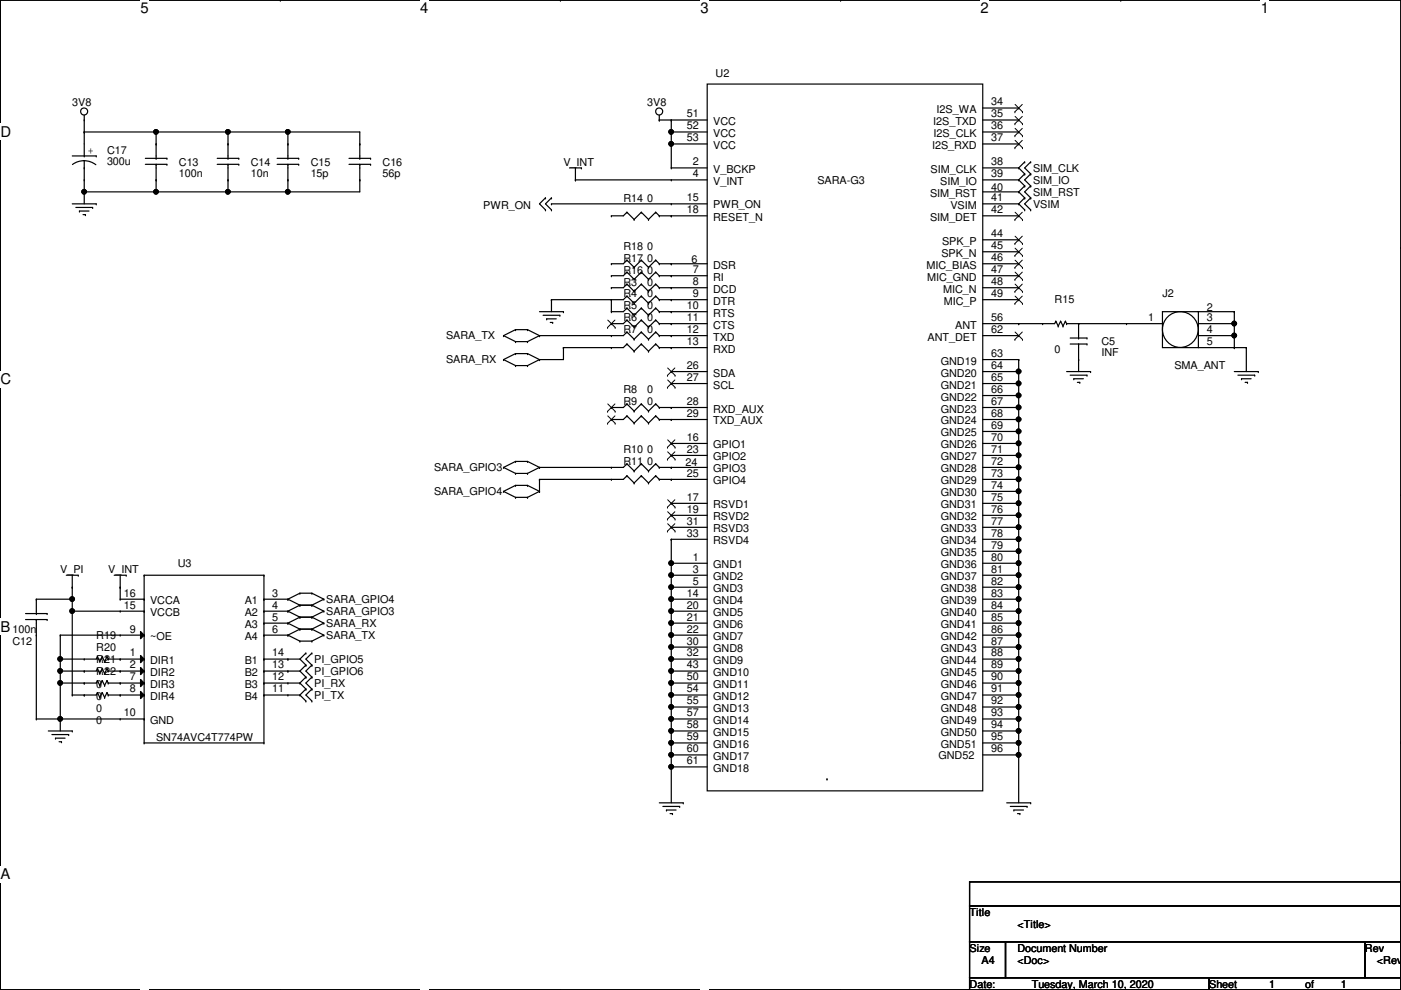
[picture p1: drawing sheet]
<svg xmlns="http://www.w3.org/2000/svg" width="297mm" height="210mm" viewBox="0 0 297 210" stroke-linecap="round" stroke-linejoin="round" font-family="sans-serif">
<path d="M.1 0h296.9v209.8h-296.9z" fill="none" stroke="#000" stroke-width=".25"/>
<g fill="#fff">
<path d="M29.8 0h1.7v3.5h-1.7z"/>
<path d="M29.8 209.8l1.7 .1z"/>
</g>
<path d="M59.4 0h.1M59.4 209.8h.1" fill="none" stroke="#000" stroke-width=".25"/>
<g fill="#fff">
<path d="M89.1 0h1.7v3.5h-1.7z"/>
<path d="M89.1 209.8l1.7 .1z"/>
</g>
<path d="M118.8 0h.1M118.8 209.8h.1" fill="none" stroke="#000" stroke-width=".25"/>
<g fill="#fff">
<path d="M148.5 0h1.7v3.5h-1.7z"/>
<path d="M148.5 209.8l1.7 .1z"/>
</g>
<path d="M178.2 0h.1M178.2 209.8h.1" fill="none" stroke="#000" stroke-width=".25"/>
<g fill="#fff">
<path d="M207.9 0h1.7v3.5h-1.7z"/>
<path d="M207.9 209.8l1.7 .1z"/>
</g>
<path d="M237.6 0h.1M237.6 209.8h.1" fill="none" stroke="#000" stroke-width=".25"/>
<g fill="#fff">
<path d="M267.3 0h1.7v3.5h-1.7z"/>
<path d="M267.3 209.8l1.7 .1z"/>
<path d="M.1 26.2h2.2v3.5h-2.2z"/>
<path d="M297 26.2l.1 3.5z"/>
<path d="M.1 78.7h2.2v3.5h-2.2z"/>
<path d="M297 78.7l.1 3.5z"/>
</g>
<path d="M.1 52.5h.1M297 52.5h.1" fill="none" stroke="#000" stroke-width=".25"/>
<g fill="#fff">
<path d="M.1 131.1h2.1v3.5h-2.1z"/>
<path d="M297 131.1l.1 3.5z"/>
</g>
<path d="M.1 104.9h.1M297 104.9h.1" fill="none" stroke="#000" stroke-width=".25"/>
<path d="M.1 104.9h.1M297 104.9h.1" fill="none" stroke="#000" stroke-width=".21"/>
<g fill="#fff">
<path d="M.1 183.6h2.1v3.5h-2.1z"/>
<path d="M297 183.6l.1 3.5z"/>
</g>
<g fill="none" stroke="#000" stroke-width=".25">
<path d="M149.9 17.8h58.5v149.9h-58.5zM15.3 33.1h5.1M17.9 25.4h.1M17.9 35.6h.1M17.9 33.1h.1M17.9 34.1l1 .1 1.4 .7M17.9 34.1l-1.6 .3-.9 .5M17.9 28h.1M17.9 38.1h.1M17.9 24.4v8.7M17.9 34.1v9.1M17.9 28h58.4v5.6"/>
<path d="M20.4 33.1h.1M30.8 34.8h4.6M30.8 33.6h4.6M33.1 33.6h.1M33.1 34.8h.1M33.1 30.5h.1M33.1 38.1h.1M33.1 28h.1M33.1 28v5.6M33.1 34.8v5.9M35.4 34.8h.1M35.4 33.6h.1"/>
<path d="M46.1 34.8h4.5M46.1 33.6h4.5M48.3 33.6h.1M48.3 34.8h.1M48.3 30.5h.1M48.3 38.1h.1M48.3 28h.1M48.3 28v5.6M48.3 34.8v5.9M50.6 34.8h.1M50.6 33.6h.1M58.8 34.8h4.5"/>
<path d="M58.8 33.6h4.5M61 33.6h.1M61 34.8h.1M61 30.5h.1M61 38.1h.1M61 28h.1M61 28v5.6M61 34.8v5.9M63.3 34.8h.1M63.3 33.6h.1M74 34.8h4.6M74 33.6h4.6"/>
<path d="M76.3 33.6h.1M76.3 34.8h.1M76.3 30.5h.1M76.3 38.1h.1M76.3 34.8v5.9h-58.4M78.6 34.8h.1M78.6 33.6h.1M120.7 35.6h2.6M122 38.1h.1M122 35.6v2.5M122 38.1h27.9M123.3 35.6h.1"/>
<path d="M139.8 25.4h.1M139.8 24.4v1M139.8 25.4h10.1M142.3 35.6h.1M142.3 38.1h.1M142.3 25.4h.1M142.3 28h.1M142.3 30.5h.1M142.3 35.6h7.6M142.3 28h7.6M142.3 30.5h7.6M142.3 25.4v10.2"/>
<path d="M208.4 35.6h7.6M208.4 38.1h7.6M208.4 22.9h7.6M208.4 25.4h7.6M208.4 28h7.6M208.4 30.5h7.6M216 22.9h.1M216 25.4h.1M216 28h.1M216 30.5h.1M216 35.6h.1M216 38.1h.1"/>
<path d="M216 35.6l1.3 1.3M216 38.1l1.3 1.3M217.3 34.3h.1M217.3 36.9h.1M217.3 39.4h.1M217.3 34.3l-1.3 1.3M217.3 36.9l-1.3 1.2M217.3 39.4l-1.3 1.3M218.5 36.9h.1M218.5 34.3h.1M218.5 39.4h.1M218.5 34.3l-1.2 1.3 1.2 1.3"/>
<path d="M218.5 36.9l-1.2 1.2 1.2 1.3M218.5 39.4l-1.2 1.3 1.2 1.3M15.3 43.2h5.1M16.1 44h3.5M16.8 44.7h.1M16.8 44.7h2.1M17.6 45.5h.5M17.9 40.7h.1M18.1 45.5h.1M19.6 44h.1M20.4 43.2h.1M33.1 40.7h.1"/>
<path d="M61 40.7h.1M115.7 42h.1M115.7 44.5h.1M115.7 42l-1.3 1.2 1.3 1.3M116.9 42h.1M116.9 44.5h.1M116.9 43.2h.1M116.9 43.2h33M116.9 42l-1.2 1.2 1.2 1.3M129.6 45.8h.1M129.6 55.9h.1M129.6 58.5h.1"/>
<path d="M132.9 45h.1M132.9 55.2h.1M132.9 57.7h.1M132.9 45l-.7 .8h-2.6M132.9 45l1.5 1.5M132.9 55.2l-.7 .7h-2.6M132.9 55.2l1.5 1.5M132.9 57.7l-.7 .8h-2.6M132.9 57.7l1.5 1.5M134.4 46.5h.1M134.4 56.7h.1M134.4 59.2h.1"/>
<path d="M136 45h.1M136 55.2h.1M136 57.7h.1M136 45l-1.6 1.5M136 45l1.5 1.5M136 55.2l-1.6 1.5M136 55.2l1.5 1.5M136 57.7l-1.6 1.5M136 57.7l1.5 1.5M137.5 46.5h.1M137.5 56.7h.1M137.5 59.2h.1"/>
<path d="M139 45h.1M139 55.2h.1M139 57.7h.1M139 45l-1.5 1.5M139 45l.8 .8M139 55.2l-1.5 1.5M139 55.2l.8 .7M139 57.7l-1.5 1.5M139 57.7l.8 .8M139.8 45.8h.1M139.8 55.9h.1M139.8 58.5h.1"/>
<path d="M139.8 45.8h10.1M139.8 55.9h10.1M139.8 58.5h10.1M142.3 45.8h.1M142.3 55.9h.1M142.3 58.5h.1M142.3 43.2h.1M208.4 43.2h7.6M208.4 45.8h7.6M208.4 55.9h7.6M208.4 58.5h7.6M208.4 40.7h7.6"/>
<path d="M208.4 50.8h7.6M208.4 53.4h7.6M216 40.7h.1M216 43.2h.1M216 45.8h.1M216 50.8h.1M216 53.4h.1M216 55.9h.1M216 58.5h.1M216 40.7l1.3 1.3M216 43.2l1.3 1.3M217.3 42h.1"/>
<path d="M217.3 44.5h.1M217.3 42l-1.3 1.2M218.5 42h.1M218.5 44.5h.1M218.5 42l-1.2 1.2 1.2 1.3M106.8 71.2h.1M106.8 76.2h.1M106.8 71.2l2.5 1.2M106.8 76.2l2.5 1.3M109.3 69.9h.1M109.3 72.4h.1M109.3 75h.1"/>
<path d="M109.3 77.5h.1M109.3 69.9l-2.5 1.3M109.3 69.9h2.5M109.3 72.4h2.5M109.3 75l-2.5 1.2M109.3 75h2.5M109.3 77.5h2.5M111.8 69.9h.1M111.8 72.4h.1M111.8 75h.1M111.8 77.5h.1M111.8 69.9l2.6 1.3"/>
<path d="M111.8 75l2.6 1.2M114.4 71.2h.1M114.4 76.2h.1M114.4 71.2l-2.6 1.2M114.4 76.2l-2.6 1.3M114.4 66.1h5.1M115.1 66.8h3.6M115.9 67.6h.1M115.9 67.6h2M116.7 68.4h.5M116.9 63.5h.1M116.9 63.5v2.6"/>
<path d="M117.2 68.4h.1M118.7 66.8h.1M119.5 66.1h.1M119.5 73.7h.1M119.5 73.7v2.5h-5.1M129.6 66.1h.1M129.6 63.5h.1M129.6 68.6h.1M129.6 71.2h.1M129.6 73.7h.1M129.6 61h.1M129.6 63.5v2.6"/>
<path d="M132.9 65.3h.1M132.9 62.8h.1M132.9 67.9h.1M132.9 70.4h.1M132.9 72.9h.1M132.9 60.2h.1M132.9 65.3l-.7 .8h-2.6M132.9 72.9l-.7 .8h-12.7M132.9 65.3l1.5 1.5M132.9 67.9l-.7 .7h-2.6M132.9 70.4l-.7 .8h-17.8M132.9 62.8l-.7 .7h-15.3"/>
<path d="M132.9 62.8l1.5 1.5M132.9 67.9l1.5 1.5M132.9 70.4l1.5 1.5M132.9 60.2l-.7 .8h-2.6M132.9 72.9l1.5 1.6M132.9 60.2l1.5 1.6M134.4 66.8h.1M134.4 64.3h.1M134.4 69.4h.1M134.4 71.9h.1M134.4 74.5h.1M134.4 61.8h.1"/>
<path d="M136 65.3h.1M136 62.8h.1M136 67.9h.1M136 70.4h.1M136 72.9h.1M136 60.2h.1M136 65.3l-1.6 1.5M136 65.3l1.5 1.5M136 62.8l-1.6 1.5M136 62.8l1.5 1.5M136 67.9l-1.6 1.5M136 67.9l1.5 1.5"/>
<path d="M136 70.4l-1.6 1.5M136 70.4l1.5 1.5M136 72.9l-1.6 1.6M136 72.9l1.5 1.6M136 60.2l-1.6 1.6M136 60.2l1.5 1.6M137.5 66.8h.1M137.5 64.3h.1M137.5 69.4h.1M137.5 71.9h.1M137.5 74.5h.1M137.5 61.8h.1"/>
<path d="M139 65.3h.1M139 62.8h.1M139 67.9h.1M139 70.4h.1M139 72.9h.1M139 60.2h.1M139 65.3l-1.5 1.5M139 65.3l.8 .8M139 62.8l-1.5 1.5M139 62.8l.8 .7M139 67.9l-1.5 1.5M139 67.9l.8 .7"/>
<path d="M139 70.4l-1.5 1.5M139 70.4l.8 .8M139 72.9l-1.5 1.6M139 72.9l.8 .8M139 60.2l-1.5 1.6M139 60.2l.8 .8M139.8 66.1h.1M139.8 63.5h.1M139.8 68.6h.1M139.8 71.2h.1M139.8 73.7h.1M139.8 61h.1"/>
<path d="M139.8 66.1h10.1M139.8 68.6h10.1M139.8 71.2h10.1M139.8 73.7h10.1M139.8 63.5h10.1M139.8 61h10.1M142.3 66.1h.1M142.3 63.5h.1M142.3 68.6h.1M142.3 71.2h.1M142.3 61h.1M142.3 73.7h.1"/>
<path d="M142.3 78.8h.1M142.3 78.8h7.6M208.4 78.8h7.6M208.4 71.2h7.6M208.4 63.5h7.6M208.4 61h7.6M208.4 76.2h7.6M216 61h.1M216 63.5h.1M216 68.6h.1M216 71.2h.1M216 76.2h.1"/>
<path d="M216 78.8h.1M216 76.2v94M221.1 68.6h.1M223.9 68.1h.1M223.9 68.1l-.3 .5h-15.2M223.9 68.1l.5 1M224.4 69.1h.1M224.9 68.1h.1M224.9 68.1l-.5 1M224.9 68.1l.5 1M225.4 69.1h.1M225.9 68.1h.1"/>
<path d="M225.9 68.1l-.5 1M225.9 68.1l.2 .5M226.1 68.6h.1M226.1 78.8h5.1M226.1 68.6h20.4M226.9 79.5h3.6M226.9 72.9h3.6M226.9 71.7h3.6M228.7 71.7h.1M228.7 72.9h.1M228.7 68.6h.1M228.7 76.2h.1"/>
<path d="M228.7 68.6v3.1M228.7 72.9v5.9M230.5 79.5h.1M230.5 72.9h.1M230.5 71.7h.1M231.2 78.8h.1M238.8 68.6h.1M246.5 66.1h7.6v7.6h-7.6zM254.1 66.1h7.6M254.1 68.6h7.6M254.1 71.2h7.6M254.1 73.7h10.1"/>
<path d="M261.7 66.1h.1M261.7 68.6h.1M261.7 71.2h.1M261.7 73.7h.1M261.7 78.8h5.1M261.7 66.1v7.6M262.5 79.5h3.5M264.2 73.7h.1M264.2 73.7v5.1M266 79.5h.1M266.8 78.8h.1M106.8 99.1h.1"/>
<path d="M106.8 99.1l2.5 1.3M109.3 97.8h.1M109.3 97.8l-2.5 1.3M109.3 97.8h2.5M111.8 97.8h.1M111.8 97.8l2.6 1.3M114.4 99.1h.1M114.4 99.1l-2.6 1.3M129.6 99.1h.1M129.6 86.4h.1M129.6 88.9h.1M132.9 98.3h.1"/>
<path d="M132.9 85.6h.1M132.9 88.2h.1M132.9 98.3l-.7 .8h-17.8M132.9 98.3l1.5 1.6M132.9 85.6l-.7 .8h-2.6M132.9 85.6l1.5 1.6M132.9 88.2l-.7 .7h-2.6M132.9 88.2l1.5 1.5M134.4 99.9h.1M134.4 87.2h.1M134.4 89.7h.1M136 98.3h.1"/>
<path d="M136 85.6h.1M136 88.2h.1M136 98.3l-1.6 1.6M136 98.3l1.5 1.6M136 85.6l-1.6 1.6M136 85.6l1.5 1.6M136 88.2l-1.6 1.5M136 88.2l1.5 1.5M137.5 99.9h.1M137.5 87.2h.1M137.5 89.7h.1M139 98.3h.1"/>
<path d="M139 85.6h.1M139 88.2h.1M139 98.3l-1.5 1.6M139 98.3l.8 .8M139 85.6l-1.5 1.6M139 85.6l.8 .8M139 88.2l-1.5 1.5M139 88.2l.8 .7M139.8 99.1h.1M139.8 86.4h.1M139.8 88.9h.1M139.8 99.1h10.1"/>
<path d="M139.8 86.4h10.1M139.8 88.9h10.1M142.3 99.1h.1M142.3 86.4h.1M142.3 94h.1M142.3 96.6h.1M142.3 81.3h.1M142.3 88.9h.1M142.3 94h7.6M142.3 96.6h7.6M142.3 81.3h7.6M208.4 99.1h7.6"/>
<path d="M208.4 86.4h7.6M208.4 94h7.6M208.4 96.6h7.6M208.4 81.3h7.6M208.4 88.9h7.6M208.4 83.9h7.6M208.4 91.5h7.6M216 81.3h.1M216 83.9h.1M216 86.4h.1M216 88.9h.1M216 91.5h.1"/>
<path d="M216 94h.1M216 96.6h.1M216 99.1h.1M227.7 80.3h.1M227.7 80.3h2M228.4 81.1h.5M228.9 81.1h.1M263.2 80.3h.1M263.2 80.3h2.1M264 81.1h.5M264.5 81.1h.1M106.8 104.2h.1"/>
<path d="M106.8 104.2l2.5 1.3M109.3 100.4h.1M109.3 102.9h.1M109.3 105.5h.1M109.3 100.4h2.5M109.3 102.9l-2.5 1.3M109.3 102.9h2.5M109.3 105.5h2.5M111.8 100.4h.1M111.8 102.9h.1M111.8 105.5h.1M111.8 102.9l2.6 1.3"/>
<path d="M114.4 104.2h.1M114.4 101.6h.1M114.4 104.2l-2.6 1.3M114.4 101.6v2.6M129.6 101.6h.1M132.9 100.9h.1M132.9 100.9l-.7 .7h-17.8M132.9 100.9l1.5 1.5M134.4 102.4h.1M136 100.9h.1M136 100.9l-1.6 1.5M136 100.9l1.5 1.5"/>
<path d="M137.5 102.4h.1M139 100.9h.1M139 100.9l-1.5 1.5M139 100.9l.8 .7M139.8 101.6h.1M139.8 101.6h10.1M142.3 101.6h.1M142.3 119.4h.1M142.3 106.7h.1M142.3 109.3h.1M142.3 111.8h.1M142.3 114.3h.1"/>
<path d="M142.3 119.4h7.6M142.3 106.7h7.6M142.3 109.3h7.6M142.3 111.8h7.6M142.3 114.3h7.6M142.3 114.3v55.9M208.4 101.6h7.6M208.4 119.4h7.6M208.4 106.7h7.6M208.4 109.3h7.6M208.4 111.8h7.6M208.4 114.3h7.6"/>
<path d="M208.4 104.2h7.6M208.4 116.9h7.6M216 101.6h.1M216 104.2h.1M216 106.7h.1M216 109.3h.1M216 111.8h.1M216 114.3h.1M216 116.9h.1M216 119.4h.1M5.4 131.4h4.6M5.4 130.1h4.6"/>
<path d="M7.7 130.1h.1M7.7 131.4h.1M7.7 127h.1M7.7 134.7h.1M7.7 127v3.1M7.7 131.4v21M7.7 127h7.6M10 131.4h.1M10 130.1h.1M12.8 134.7h.1M12.8 139.7h.1M12.8 134.7h17.8"/>
<path d="M12.8 134.7v20.3M14.1 122h2.5M15.3 124.5h.1M15.3 129.6h.1M15.3 127h.1M15.3 122v25.4M15.3 129.6h15.3M16.6 122h.1M17.9 139.7h.1M20.7 139.2h.1M20.7 139.2l-.3 .5h-7.6M20.7 139.2l.5 1.1"/>
<path d="M21.7 139.2h.1M21.7 139.2l-.5 1.1M21.7 139.2l.5 1.1M22.7 139.2h.1M22.7 139.2l-.5 1.1M22.7 139.2l.2 .5M22.9 139.7h.1M22.9 139.7h7.7M24.2 122h2.6M25.5 124.5h.1M25.5 139.7h.1M25.5 127h.1"/>
<path d="M25.5 129.6h.1M25.5 134.7h.1M25.5 122v5M25.5 127h5.1M26.8 122h.1M29.8 139l.8 .7-.8 .8zM29.8 133.9l.8 .8-.8 .7zM30.6 122h.1M30.6 127h.1M30.6 129.6h.1M30.6 134.7h.1M30.6 139.7h.1"/>
<path d="M30.6 122h25.4M30.6 122v35.5M56 122h.1M56 127h.1M56 129.6h.1M56 132.1h.1M56 134.7h.1M56 139.7h.1M56 139.7h7.6M56 122v35.5M56 127h5M56 129.6h5"/>
<path d="M56 132.1h5M56 134.7h5M61 134.7h.1M61 129.6h.1M61 132.1h.1M61 127h.1M61 139.7h.1M61 134.7l2.6 1.2M61 129.6l2.6 1.3M61 132.1l2.6 1.3M61 127l2.6 1.3M63.6 133.4h.1"/>
<path d="M63.6 135.9h.1M63.6 128.3h.1M63.6 130.9h.1M63.6 125.8h.1M63.6 133.4l-2.6 1.3M63.6 133.4h2.5M63.6 135.9h2.5M63.6 128.3l-2.6 1.3M63.6 128.3h2.5M63.6 130.9h2.5M63.6 130.9l-2.6 1.2M63.6 125.8l-2.6 1.2"/>
<path d="M63.6 125.8h2.5M63.6 139.7l1.3 1.3M64.9 138.5h.1M64.9 138.5l-1.3 1.2M66.1 133.4h.1M66.1 135.9h.1M66.1 128.3h.1M66.1 130.9h.1M66.1 125.8h.1M66.1 138.5h.1M66.1 133.4l2.6 1.3M66.1 128.3l2.6 1.3"/>
<path d="M66.1 130.9l2.6 1.2M66.1 125.8l2.6 1.2M66.1 138.5l-1.2 1.2 1.2 1.3M68.7 134.7h.1M68.7 129.6h.1M68.7 132.1h.1M68.7 127h.1M68.7 134.7l-2.6 1.2M68.7 129.6l-2.6 1.3M68.7 132.1l-2.6 1.3M68.7 127l-2.6 1.3M142.3 122h.1"/>
<path d="M142.3 124.5h.1M142.3 127h.1M142.3 129.6h.1M142.3 132.1h.1M142.3 134.7h.1M142.3 137.2h.1M142.3 139.7h.1M142.3 122h7.6M142.3 139.7h7.6M142.3 127h7.6M142.3 129.6h7.6M142.3 132.1h7.6"/>
<path d="M142.3 134.7h7.6M142.3 124.5h7.6M142.3 137.2h7.6M208.4 122h7.6M208.4 139.7h7.6M208.4 127h7.6M208.4 129.6h7.6M208.4 132.1h7.6M208.4 134.7h7.6M208.4 124.5h7.6M208.4 137.2h7.6M216 122h.1"/>
<path d="M216 124.5h.1M216 127h.1M216 129.6h.1M216 132.1h.1M216 134.7h.1M216 137.2h.1M216 139.7h.1M.1 157.4h.1M7.7 152.4h.1M7.7 152.4h22.9M10.2 155h5.1M11 155.7h3.6"/>
<path d="M11.8 156.5h.1M11.8 156.5h2M12.5 157.3h.5M12.8 152.4h.1M12.8 144.8h.1M12.8 142.3h.1M13 157.3h.1M14.6 155.7h.1M15.3 155h.1M15.3 147.4h.1M17.9 142.3h.1M17.9 144.8h.1"/>
<path d="M17.9 147.4h.1M20.7 141.8h.1M20.7 144.3h.1M20.7 146.9h.1M20.7 141.8l-.3 .5h-7.6M20.7 141.8l.5 1M20.7 144.3l-.3 .5h-7.6M20.7 144.3l.5 1M20.7 146.9l-.3 .5h-5.1M20.7 146.9l.5 1M21.2 140.3h.1M21.2 142.8h.1"/>
<path d="M21.2 145.3h.1M21.2 147.9h.1M21.7 141.8h.1M21.7 144.3h.1M21.7 146.9h.1M21.7 141.8l-.5 1M21.7 141.8l.5 1M21.7 144.3l-.5 1M21.7 144.3l.5 1M21.7 146.9l-.5 1M21.7 146.9l.5 1M22.2 140.3h.1"/>
<path d="M22.2 142.8h.1M22.2 145.3h.1M22.2 147.9h.1M22.7 141.8h.1M22.7 144.3h.1M22.7 146.9h.1M22.7 141.8l-.5 1M22.7 141.8l.2 .5M22.7 144.3l-.5 1M22.7 144.3l.2 .5M22.7 146.9l-.5 1M22.7 146.9l.2 .5"/>
<path d="M22.9 142.3h.1M22.9 144.8h.1M22.9 147.4h.1M22.9 142.3h7.7M22.9 144.8h7.7M22.9 147.4h7.7M25.5 142.3h.1M25.5 144.8h.1M25.5 147.4h.1M25.5 152.4h.1M29.8 141.5l.8 .8-.8 .7zM29.8 144.1l.8 .7-.8 .8z"/>
<path d="M29.8 146.6l.8 .8-.8 .7zM30.6 157.5h.1M30.6 142.3h.1M30.6 144.8h.1M30.6 147.4h.1M30.6 152.4h.1M30.6 157.5h25.4M56 157.5h.1M56 142.3h.1M56 144.8h.1M56 147.4h.1M56 142.3h7.6"/>
<path d="M56 144.8h7.6M56 147.4h7.6M61 142.3h.1M61 144.8h.1M61 147.4h.1M63.6 144.8h.1M63.6 147.4h.1M63.6 147.4l1.3 1.2M63.6 144.8l1.3 1.3M63.6 142.3l1.3 1.3M64.9 146.1h.1M64.9 148.6h.1"/>
<path d="M64.9 143.6h.1M64.9 141h.1M64.9 146.1l-1.3 1.3M64.9 143.6l-1.3 1.2M64.9 141l-1.3 1.3M66.1 148.6h.1M66.1 146.1h.1M66.1 143.6h.1M66.1 141h.1M66.1 146.1l-1.2 1.3 1.2 1.2M66.1 143.6l-1.2 1.2 1.2 1.3M66.1 141l-1.2 1.3 1.2 1.3"/>
<path d="M142.3 142.3h.1M142.3 144.8h.1M142.3 147.4h.1M142.3 149.9h.1M142.3 152.4h.1M142.3 155h.1M142.3 157.5h.1M142.3 155h7.6M142.3 142.3h7.6M142.3 144.8h7.6M142.3 157.5h7.6M142.3 147.4h7.6"/>
<path d="M142.3 152.4h7.6M142.3 149.9h7.6M208.4 155h7.6M208.4 142.3h7.6M208.4 144.8h7.6M208.4 157.5h7.6M208.4 147.4h7.6M208.4 152.4h7.6M208.4 149.9h7.6M216 142.3h.1M216 144.8h.1M216 147.4h.1"/>
<path d="M216 149.9h.1M216 152.4h.1M216 155h.1M216 157.5h.1M297 157.4h.1M139.8 170.2h5.1M140.5 171h3.6M141.3 171.7h.1M141.3 171.7h2M142.1 172.5h.5M142.3 160.1h.1M142.3 162.6h.1"/>
<path d="M142.3 160.1h7.6M142.3 162.6h7.6M142.6 172.5h.1M144.1 171h.1M144.9 170.2h.1M175.3 165.1h.1M208.4 160.1h7.6M213.4 170.2h5.1M214.2 171h3.6M215 171.7h.1M215 171.7h2M215.7 172.5h.5"/>
<path d="M216 160.1h.1M216.2 172.5h.1M217.8 171h.1M218.5 170.2h.1M205.6 187h91.4v5.1h-91.4zM205.6 192.1h91.4v7.6h-91.4zM205.6 199.7h7.6v7.6h-7.6zM213.2 199.7h76.2v7.6h-76.2zM289.4 199.7h7.6v7.6h-7.6zM205.6 207.3h50.8v2.5h-50.8zM256.4 207.3h40.6v2.5h-40.6z"/>
<circle cx="17.8" cy="23.6" r=".75"/>
<circle cx="33.1" cy="28" r=".49"/>
<circle cx="48.3" cy="28" r=".49"/>
<circle cx="61" cy="28" r=".49"/>
<circle cx="139.8" cy="23.6" r=".75"/>
<circle cx="142.3" cy="30.5" r=".49"/>
<circle cx="142.3" cy="28" r=".49"/>
<circle cx="17.8" cy="40.7" r=".49"/>
<circle cx="33.1" cy="40.7" r=".49"/>
<circle cx="48.3" cy="40.7" r=".49"/>
<circle cx="61" cy="40.7" r=".49"/>
<circle cx="216" cy="78.8" r=".49"/>
<circle cx="250.3" cy="69.9" r="3.8"/>
<circle cx="261.7" cy="71.1" r=".49"/>
<circle cx="261.7" cy="68.6" r=".49"/>
<circle cx="216" cy="91.5" r=".49"/>
<circle cx="216" cy="83.8" r=".49"/>
<circle cx="216" cy="81.3" r=".49"/>
<circle cx="216" cy="86.4" r=".49"/>
<circle cx="216" cy="88.9" r=".49"/>
<circle cx="216" cy="94" r=".49"/>
<circle cx="216" cy="96.5" r=".49"/>
<circle cx="216" cy="99.1" r=".49"/>
<circle cx="142.3" cy="119.4" r=".49"/>
<circle cx="216" cy="114.3" r=".49"/>
<circle cx="216" cy="119.4" r=".49"/>
<circle cx="216" cy="111.8" r=".49"/>
<circle cx="216" cy="109.2" r=".49"/>
<circle cx="216" cy="116.9" r=".49"/>
<circle cx="216" cy="106.7" r=".49"/>
<circle cx="216" cy="104.2" r=".49"/>
<circle cx="216" cy="101.6" r=".49"/>
<circle cx="12.8" cy="139.7" r=".49"/>
<circle cx="15.3" cy="127" r=".49"/>
<circle cx="15.3" cy="129.6" r=".49"/>
<circle cx="142.3" cy="139.7" r=".49"/>
<circle cx="142.3" cy="127" r=".49"/>
<circle cx="142.3" cy="129.6" r=".49"/>
<circle cx="142.3" cy="134.6" r=".49"/>
<circle cx="142.3" cy="124.5" r=".49"/>
<circle cx="142.3" cy="132.1" r=".49"/>
<circle cx="142.3" cy="137.2" r=".49"/>
<circle cx="142.3" cy="121.9" r=".49"/>
<circle cx="216" cy="121.9" r=".49"/>
<circle cx="216" cy="124.5" r=".49"/>
<circle cx="216" cy="132.1" r=".49"/>
<circle cx="216" cy="129.6" r=".49"/>
<circle cx="216" cy="134.6" r=".49"/>
<circle cx="216" cy="127" r=".49"/>
<circle cx="216" cy="139.7" r=".49"/>
<circle cx="216" cy="137.2" r=".49"/>
<circle cx="12.8" cy="144.8" r=".49"/>
<circle cx="12.8" cy="152.4" r=".49"/>
<circle cx="12.8" cy="142.3" r=".49"/>
<circle cx="142.3" cy="142.3" r=".49"/>
<circle cx="142.3" cy="149.9" r=".49"/>
<circle cx="142.3" cy="155" r=".49"/>
<circle cx="142.3" cy="152.4" r=".49"/>
<circle cx="142.3" cy="144.8" r=".49"/>
<circle cx="142.3" cy="157.5" r=".49"/>
<circle cx="142.3" cy="147.3" r=".49"/>
<circle cx="216" cy="142.3" r=".49"/>
<circle cx="216" cy="155" r=".49"/>
<circle cx="216" cy="144.8" r=".49"/>
<circle cx="216" cy="147.3" r=".49"/>
<circle cx="216" cy="152.4" r=".49"/>
<circle cx="216" cy="157.5" r=".49"/>
<circle cx="216" cy="149.9" r=".49"/>
<circle cx="142.3" cy="162.6" r=".49"/>
<circle cx="142.3" cy="160" r=".49"/>
<circle cx="216" cy="160" r=".49"/>
</g>
<g fill="none" stroke="#000" stroke-width=".21">
<path d="M215.2 23.7h.1M215.2 26.2h.1M215.2 28.8h.1M215.2 31.3h.1M215.2 22.1l1.6 1.6M215.2 24.7l1.6 1.5M215.2 27.2l1.6 1.6M215.2 29.8l1.6 1.5M216.7 22.1l-1.5 1.6M216.7 24.7l-1.5 1.5M216.7 27.2l-1.5 1.6M216.7 29.8l-1.5 1.5"/>
<path d="M216.8 23.7h.1M216.8 26.2h.1M216.8 28.8h.1M216.8 31.3h.1M215.2 46.6h.1M215.2 51.6h.1M215.2 54.2h.1M215.2 56.7h.1M215.2 59.3h.1M215.2 45l1.6 1.6M215.2 50.1l1.6 1.5M215.2 52.6l1.6 1.6"/>
<path d="M215.2 55.2l1.6 1.5M215.2 57.7l1.6 1.6M216.7 45l-1.5 1.6M216.7 50.1l-1.5 1.5M216.7 52.6l-1.5 1.6M216.7 55.2l-1.5 1.5M216.7 57.7l-1.5 1.6M216.8 46.6h.1M216.8 51.6h.1M216.8 54.2h.1M216.8 56.7h.1M216.8 59.3h.1"/>
<path d="M128.8 69.4h.1M128.9 67.9l1.5 1.5M130.4 67.9l-1.6 1.5M130.4 69.4h.1M141.5 79.6h.1M141.6 78l1.5 1.6M143.1 78l-1.6 1.6M143.1 79.6h.1M215.2 61.8h.1M215.2 64.3h.1M215.2 72h.1M215.2 60.2l1.6 1.6"/>
<path d="M215.2 62.8l1.6 1.5M215.2 70.4l1.6 1.6M216.7 60.2l-1.5 1.6M216.7 62.8l-1.5 1.5M216.7 70.4l-1.5 1.6M216.8 61.8h.1M216.8 64.3h.1M216.8 72h.1M128.8 87.2h.1M128.8 89.7h.1M128.9 85.6l1.5 1.6M128.9 88.2l1.5 1.5"/>
<path d="M130.4 85.6l-1.6 1.6M130.4 88.2l-1.6 1.5M130.4 87.2h.1M130.4 89.7h.1M141.5 94.8h.1M141.5 97.4h.1M141.5 82.1h.1M141.6 80.6l1.5 1.5M141.6 93.3l1.5 1.5M141.6 95.8l1.5 1.6M143.1 93.3l-1.6 1.5M143.1 95.8l-1.6 1.6"/>
<path d="M143.1 80.6l-1.6 1.5M143.1 94.8h.1M143.1 97.4h.1M143.1 82.1h.1M141.5 107.5h.1M141.5 110.1h.1M141.5 112.6h.1M141.6 106l1.5 1.5M141.6 108.5l1.5 1.6M141.6 111l1.5 1.6M143.1 106l-1.6 1.5M143.1 108.5l-1.6 1.6"/>
<path d="M143.1 111l-1.6 1.6M143.1 107.5h.1M143.1 110.1h.1M143.1 112.6h.1"/>
</g>
<g fill="#000">
<path d="M29.8 139l.8 .7-.8 .8zM29.8 133.9l.8 .8-.8 .7zM29.8 141.5l.8 .8-.8 .7zM29.8 144.1l.8 .7-.8 .8zM29.8 146.6l.8 .8-.8 .7z"/>
<circle cx="33.1" cy="28" r=".49"/>
<circle cx="48.3" cy="28" r=".49"/>
<circle cx="61" cy="28" r=".49"/>
<circle cx="142.3" cy="30.5" r=".49"/>
<circle cx="142.3" cy="28" r=".49"/>
<circle cx="17.8" cy="40.7" r=".49"/>
<circle cx="33.1" cy="40.7" r=".49"/>
<circle cx="48.3" cy="40.7" r=".49"/>
<circle cx="61" cy="40.7" r=".49"/>
<circle cx="216" cy="78.8" r=".49"/>
<circle cx="261.7" cy="71.1" r=".49"/>
<circle cx="261.7" cy="68.6" r=".49"/>
<circle cx="216" cy="91.5" r=".49"/>
<circle cx="216" cy="83.8" r=".49"/>
<circle cx="216" cy="81.3" r=".49"/>
<circle cx="216" cy="86.4" r=".49"/>
<circle cx="216" cy="88.9" r=".49"/>
<circle cx="216" cy="94" r=".49"/>
<circle cx="216" cy="96.5" r=".49"/>
<circle cx="216" cy="99.1" r=".49"/>
<circle cx="142.3" cy="119.4" r=".49"/>
<circle cx="216" cy="114.3" r=".49"/>
<circle cx="216" cy="119.4" r=".49"/>
<circle cx="216" cy="111.8" r=".49"/>
<circle cx="216" cy="109.2" r=".49"/>
<circle cx="216" cy="116.9" r=".49"/>
<circle cx="216" cy="106.7" r=".49"/>
<circle cx="216" cy="104.2" r=".49"/>
<circle cx="216" cy="101.6" r=".49"/>
<circle cx="12.8" cy="139.7" r=".49"/>
<circle cx="15.3" cy="127" r=".49"/>
<circle cx="15.3" cy="129.6" r=".49"/>
<circle cx="142.3" cy="139.7" r=".49"/>
<circle cx="142.3" cy="127" r=".49"/>
<circle cx="142.3" cy="129.6" r=".49"/>
<circle cx="142.3" cy="134.6" r=".49"/>
<circle cx="142.3" cy="124.5" r=".49"/>
<circle cx="142.3" cy="132.1" r=".49"/>
<circle cx="142.3" cy="137.2" r=".49"/>
<circle cx="142.3" cy="121.9" r=".49"/>
<circle cx="216" cy="121.9" r=".49"/>
<circle cx="216" cy="124.5" r=".49"/>
<circle cx="216" cy="132.1" r=".49"/>
<circle cx="216" cy="129.6" r=".49"/>
<circle cx="216" cy="134.6" r=".49"/>
<circle cx="216" cy="127" r=".49"/>
<circle cx="216" cy="139.7" r=".49"/>
<circle cx="216" cy="137.2" r=".49"/>
<circle cx="12.8" cy="144.8" r=".49"/>
<circle cx="12.8" cy="152.4" r=".49"/>
<circle cx="12.8" cy="142.3" r=".49"/>
<circle cx="142.3" cy="142.3" r=".49"/>
<circle cx="142.3" cy="149.9" r=".49"/>
<circle cx="142.3" cy="155" r=".49"/>
<circle cx="142.3" cy="152.4" r=".49"/>
<circle cx="142.3" cy="144.8" r=".49"/>
<circle cx="142.3" cy="157.5" r=".49"/>
<circle cx="142.3" cy="147.3" r=".49"/>
<circle cx="216" cy="142.3" r=".49"/>
<circle cx="216" cy="155" r=".49"/>
<circle cx="216" cy="144.8" r=".49"/>
<circle cx="216" cy="147.3" r=".49"/>
<circle cx="216" cy="152.4" r=".49"/>
<circle cx="216" cy="157.5" r=".49"/>
<circle cx="216" cy="149.9" r=".49"/>
<circle cx="142.3" cy="162.6" r=".49"/>
<circle cx="142.3" cy="160" r=".49"/>
<circle cx="216" cy="160" r=".49"/>
</g>
<g font-size="3.1">
<text x="29.8" y="2.8">5</text>
<text x="89.1" y="2.8">4</text>
<text x="148.5" y="2.8">3</text>
<text x="207.9" y="2.8">2</text>
<text x="267.3" y="2.8">1</text>
<text x=".1" y="29">D</text>
<text x=".1" y="81.5">C</text>
<text x=".1" y="133.9">B</text>
<text x=".1" y="186.4">A</text>
</g>
<g font-size="2.3">
<text x="151.7" y="16.3">U2</text>
<text x="15.3" y="22.4">3V8</text>
<text x="137.2" y="22.4">3V8</text>
<text x="198.6" y="24">I2S_WA</text>
<text x="210.1" y="22.4">34</text>
<text x="145.6" y="24.9">51</text>
<text x="145.6" y="27.4">52</text>
<text x="145.6" y="30">53</text>
<text x="151.2" y="26.5">VCC</text>
<text x="151.2" y="29">VCC</text>
<text x="197.9" y="26.5">I2S_TXD</text>
<text x="197.9" y="29">I2S_CLK</text>
<text x="210.1" y="24.9">35</text>
<text x="210.1" y="30">37</text>
<text x="210.1" y="27.4">36</text>
<text x="18.6" y="32.6">+</text>
<text x="22.7" y="32.6">C17</text>
<text x="22.7" y="34.9">300u</text>
<text x="37.9" y="35.1">C13</text>
<text x="53.2" y="35.1">C14</text>
<text x="65.9" y="35.1">C15</text>
<text x="81.1" y="35.1">C16</text>
<text x="119.5" y="35.1">V_INT</text>
<text x="146.9" y="35.1">2</text>
<text x="151.2" y="31.6">VCC</text>
<text x="197.6" y="31.6">I2S_RXD</text>
<text x="210.1" y="35.1">38</text>
<text x="37.9" y="37.4">100n</text>
<text x="53.2" y="37.4">10n</text>
<text x="65.9" y="37.4">15p</text>
<text x="81.1" y="37.4">56p</text>
<text x="146.9" y="37.6">4</text>
<text x="151.2" y="36.7">V_BCKP</text>
<text x="151.2" y="39.2">V_INT</text>
<text x="173.3" y="38.9">SARA-G3</text>
<text x="197.2" y="41.7">SIM_RST</text>
<text x="197.3" y="36.7">SIM_CLK</text>
<text x="199.3" y="39.2">SIM_IO</text>
<text x="210.1" y="37.6">39</text>
<text x="210.1" y="40.5">40</text>
<text x="219" y="36.4">SIM_CLK</text>
<text x="219" y="38.9">SIM_IO</text>
<text x="219" y="41.5">SIM_RST</text>
<text x="102.4" y="44.3">PWR_ON</text>
<text x="132.2" y="42.8">R14 0</text>
<text x="145.6" y="42.7">15</text>
<text x="145.6" y="45.2">18</text>
<text x="151.2" y="44">PWR_ON</text>
<text x="151.2" y="46.8">RESET_N</text>
<text x="197.2" y="46.8">SIM_DET</text>
<text x="201.5" y="44.3">VSIM</text>
<text x="210.1" y="45.2">42</text>
<text x="210.1" y="42.7">41</text>
<text x="219" y="44">VSIM</text>
<text x="132.2" y="52.9">R18 0</text>
<text x="199.7" y="51.9">SPK_P</text>
<text x="210.1" y="50.3">44</text>
<text x="210.1" y="52.8">45</text>
<text x="132.2" y="55.5">R17 0</text>
<text x="132.2" y="58">R16 0</text>
<text x="146.6" y="55.7">6</text>
<text x="146.9" y="57.9">7</text>
<text x="151.2" y="57">DSR</text>
<text x="151.2" y="59.5">RI</text>
<text x="196.4" y="57">MIC_BIAS</text>
<text x="196.6" y="59.5">MIC_GND</text>
<text x="199.6" y="54.4">SPK_N</text>
<text x="210.1" y="55.4">46</text>
<text x="210.1" y="57.9">47</text>
<text x="132.2" y="63.1">R4</text>
<text x="132.2" y="60.5">R3</text>
<text x="132.2" y="65.6">R5</text>
<text x="137.2" y="63.1">0</text>
<text x="137.2" y="60.5">0</text>
<text x="137.2" y="65.6">0</text>
<text x="145.6" y="65.5">10</text>
<text x="146.9" y="60.5">8</text>
<text x="146.9" y="63">9</text>
<text x="151.2" y="62.1">DCD</text>
<text x="151.2" y="64.6">DTR</text>
<text x="200" y="62.1">MIC_N</text>
<text x="200.1" y="64.6">MIC_P</text>
<text x="210.1" y="60.5">48</text>
<text x="210.1" y="63">49</text>
<text x="223.6" y="64.3">R15</text>
<text x="246.5" y="63.1">J2</text>
<text x="255.9" y="65.9">2</text>
<text x="94.6" y="72">SARA_TX</text>
<text x="132.2" y="68.2">R6</text>
<text x="132.2" y="70.7">R7</text>
<text x="137.2" y="68.2">0</text>
<text x="137.2" y="70.7">0</text>
<text x="145.6" y="68.1">11</text>
<text x="145.6" y="70.6">12</text>
<text x="151.2" y="67.1">RTS</text>
<text x="151.2" y="69.7">CTS</text>
<text x="202.5" y="69.7">ANT</text>
<text x="210.1" y="68.1">56</text>
<text x="210.1" y="70.6">62</text>
<text x="243.4" y="68.1">1</text>
<text x="255.9" y="68.1">3</text>
<text x="255.9" y="70.6">4</text>
<text x="94.6" y="77">SARA_RX</text>
<text x="145.6" y="73.2">13</text>
<text x="151.2" y="72.2">TXD</text>
<text x="151.2" y="74.8">RXD</text>
<text x="196.7" y="72.2">ANT_DET</text>
<text x="199.5" y="77.3">GND19</text>
<text x="210.1" y="75.7">63</text>
<text x="223.6" y="74.8">0</text>
<text x="233.5" y="73.2">C5</text>
<text x="233.5" y="75.5">INF</text>
<text x="255.9" y="73.2">5</text>
<text x="132.2" y="83.4">R8</text>
<text x="137.2" y="83.4">0</text>
<text x="145.6" y="78.2">26</text>
<text x="145.6" y="80.8">27</text>
<text x="151.2" y="79.8">SDA</text>
<text x="151.2" y="82.4">SCL</text>
<text x="199.5" y="79.8">GND20</text>
<text x="199.5" y="82.4">GND21</text>
<text x="210.1" y="78.2">64</text>
<text x="210.1" y="80.8">65</text>
<text x="210.1" y="83.3">66</text>
<text x="249" y="78.3">SMA_ANT</text>
<text x="132.2" y="85.9">R9</text>
<text x="137.2" y="85.9">0</text>
<text x="145.6" y="85.9">28</text>
<text x="145.6" y="88.4">29</text>
<text x="151.2" y="87.5">RXD_AUX</text>
<text x="199.5" y="84.9">GND22</text>
<text x="199.5" y="87.5">GND23</text>
<text x="210.1" y="85.9">67</text>
<text x="210.1" y="88.4">68</text>
<text x="145.6" y="93.5">16</text>
<text x="151.2" y="95.1">GPIO1</text>
<text x="151.2" y="90">TXD_AUX</text>
<text x="199.5" y="90">GND24</text>
<text x="199.5" y="92.5">GND25</text>
<text x="199.5" y="95.1">GND26</text>
<text x="210.1" y="90.9">69</text>
<text x="210.1" y="93.5">70</text>
<text x="92" y="99.9">SARA_GPIO3</text>
<text x="132.2" y="96.1">R10 0</text>
<text x="132.2" y="98.6">R11 0</text>
<text x="145.4" y="98.9">24</text>
<text x="145.6" y="96">23</text>
<text x="145.6" y="101.1">25</text>
<text x="151.2" y="97.6">GPIO2</text>
<text x="151.2" y="100.2">GPIO3</text>
<text x="199.5" y="97.6">GND27</text>
<text x="199.5" y="100.2">GND28</text>
<text x="210.1" y="96">71</text>
<text x="210.1" y="98.6">72</text>
<text x="210.1" y="101.1">73</text>
<text x="92" y="105">SARA_GPIO4</text>
<text x="145.6" y="106.2">17</text>
<text x="151.2" y="107.8">RSVD1</text>
<text x="151.2" y="102.7">GPIO4</text>
<text x="199.5" y="102.7">GND29</text>
<text x="199.5" y="105.2">GND30</text>
<text x="199.5" y="107.8">GND31</text>
<text x="210.1" y="103.6">74</text>
<text x="210.1" y="106.2">75</text>
<text x="145.6" y="108.7">19</text>
<text x="145.6" y="111.3">31</text>
<text x="145.6" y="113.8">33</text>
<text x="151.2" y="110.3">RSVD2</text>
<text x="151.2" y="112.9">RSVD3</text>
<text x="199.5" y="110.3">GND32</text>
<text x="199.5" y="112.9">GND33</text>
<text x="210.1" y="108.7">76</text>
<text x="210.1" y="111.3">77</text>
<text x="210.1" y="113.8">78</text>
<text x="146.9" y="118.9">1</text>
<text x="151.2" y="115.4">RSVD4</text>
<text x="199.5" y="115.4">GND34</text>
<text x="199.5" y="117.9">GND35</text>
<text x="210.1" y="116.3">79</text>
<text x="210.1" y="118.9">80</text>
<text x="12.8" y="121.5">V_PI</text>
<text x="22.9" y="121.5">V_INT</text>
<text x="37.7" y="120.2">U3</text>
<text x="146.9" y="121.4">3</text>
<text x="146.9" y="124">5</text>
<text x="151.2" y="120.5">GND1</text>
<text x="151.2" y="123">GND2</text>
<text x="151.2" y="125.6">GND3</text>
<text x="199.5" y="120.5">GND36</text>
<text x="199.5" y="123">GND37</text>
<text x="199.5" y="125.6">GND38</text>
<text x="210.1" y="121.4">81</text>
<text x="210.1" y="124">82</text>
<text x="26.2" y="126.5">16</text>
<text x="26.2" y="129">15</text>
<text x="31.8" y="128.1">VCCA</text>
<text x="31.8" y="130.6">VCCB</text>
<text x="51.9" y="128.1">A1</text>
<text x="51.9" y="130.6">A2</text>
<text x="57.7" y="126.5">3</text>
<text x="57.7" y="129">4</text>
<text x="57.7" y="131.6">5</text>
<text x="69.2" y="130.4">SARA_GPIO3</text>
<text x="69.2" y="127.8">SARA_GPIO4</text>
<text x="145.6" y="126.5">14</text>
<text x="145.6" y="129">20</text>
<text x="145.6" y="131.6">21</text>
<text x="151.2" y="128.1">GND4</text>
<text x="151.2" y="130.6">GND5</text>
<text x="199.5" y="128.1">GND39</text>
<text x="199.5" y="130.6">GND40</text>
<text x="210.1" y="126.5">83</text>
<text x="210.1" y="129">84</text>
<text x="210.1" y="131.6">85</text>
<text x="2.6" y="136.7">C12</text>
<text x="2.6" y="134.2">100n</text>
<text x="20.4" y="135.5">R19</text>
<text x="27.5" y="134.1">9</text>
<text x="31.8" y="135.7">~OE</text>
<text x="51.9" y="133.2">A3</text>
<text x="51.9" y="135.7">A4</text>
<text x="57.7" y="134.1">6</text>
<text x="69.2" y="135.5">SARA_TX</text>
<text x="69.2" y="132.9">SARA_RX</text>
<text x="145.6" y="134.1">22</text>
<text x="145.6" y="136.7">30</text>
<text x="151.2" y="133.2">GND6</text>
<text x="151.2" y="135.7">GND7</text>
<text x="199.5" y="133.2">GND41</text>
<text x="199.5" y="135.7">GND42</text>
<text x="210.1" y="134.1">86</text>
<text x="210.1" y="136.7">87</text>
<text x="20.4" y="138">R20</text>
<text x="20.4" y="140.5">R21</text>
<text x="20.4" y="143.1">R22</text>
<text x="27.5" y="139.2">1</text>
<text x="27.5" y="141.7">2</text>
<text x="31.8" y="140.8">DIR1</text>
<text x="31.8" y="143.3">DIR2</text>
<text x="51.9" y="140.8">B1</text>
<text x="51.9" y="143.3">B2</text>
<text x="57.7" y="139.2">14</text>
<text x="57.7" y="141.7">13</text>
<text x="66.6" y="140.5">PI_GPIO5</text>
<text x="66.6" y="143.1">PI_GPIO6</text>
<text x="145.6" y="139.2">32</text>
<text x="145.6" y="141.7">43</text>
<text x="151.2" y="138.3">GND8</text>
<text x="151.2" y="140.8">GND9</text>
<text x="151.2" y="143.3">GND10</text>
<text x="199.5" y="138.3">GND43</text>
<text x="199.5" y="140.8">GND44</text>
<text x="199.5" y="143.3">GND45</text>
<text x="210.1" y="139.2">88</text>
<text x="210.1" y="141.7">89</text>
<text x="20.4" y="145.9">0</text>
<text x="20.4" y="148.4">0</text>
<text x="27.5" y="144.3">7</text>
<text x="27.5" y="146.8">8</text>
<text x="31.8" y="145.9">DIR3</text>
<text x="31.8" y="148.4">DIR4</text>
<text x="51.9" y="145.9">B3</text>
<text x="51.9" y="148.4">B4</text>
<text x="57.7" y="144.3">12</text>
<text x="57.7" y="146.8">11</text>
<text x="66.6" y="148.2">PI_TX</text>
<text x="66.6" y="145.6">PI_RX</text>
<text x="145.6" y="144.3">50</text>
<text x="145.6" y="146.8">54</text>
<text x="145.6" y="149.4">55</text>
<text x="151.2" y="145.9">GND11</text>
<text x="151.2" y="148.4">GND12</text>
<text x="199.5" y="145.9">GND46</text>
<text x="199.5" y="148.4">GND47</text>
<text x="210.1" y="144.3">90</text>
<text x="210.1" y="146.8">91</text>
<text x="210.1" y="149.4">92</text>
<text x="20.4" y="151">0</text>
<text x="20.4" y="153.5">0</text>
<text x="26.2" y="151.9">10</text>
<text x="31.8" y="153.5">GND</text>
<text x="145.6" y="151.9">57</text>
<text x="145.6" y="154.4">58</text>
<text x="151.2" y="151">GND13</text>
<text x="151.2" y="153.5">GND14</text>
<text x="199.5" y="151">GND48</text>
<text x="199.5" y="153.5">GND49</text>
<text x="210.1" y="151.9">93</text>
<text x="210.1" y="154.4">94</text>
<text x="33.1" y="157.1">SN74AVC4T774PW</text>
<text x="145.6" y="157">59</text>
<text x="145.6" y="159.5">60</text>
<text x="151.2" y="156">GND15</text>
<text x="151.2" y="158.6">GND16</text>
<text x="151.2" y="161.1">GND17</text>
<text x="199" y="160.9">GND52</text>
<text x="199.5" y="156">GND50</text>
<text x="199.5" y="158.6">GND51</text>
<text x="210.1" y="159.5">96</text>
<text x="210.1" y="157">95</text>
<text x="145.6" y="162.1">61</text>
<text x="151.2" y="163.7">GND18</text>
<text x="205.6" y="194.1">Title</text>
<text x="215.7" y="196.7">&lt;Title&gt;</text>
<text x="205.6" y="201.8">Size</text>
<text x="215.7" y="201.8">Document Number</text>
<text x="289.4" y="201.8">Rev</text>
<text x="205.6" y="209.4">Date:</text>
<text x="208.1" y="204.3">A4</text>
<text x="215.7" y="204.3">&lt;Doc&gt;</text>
<text x="218.8" y="209.4">Tuesday, March 10, 2020</text>
<text x="256.4" y="209.4">Sheet</text>
<text x="269.1" y="209.4">1</text>
<text x="276.7" y="209.4">of</text>
<text x="284.3" y="209.4">1</text>
<text x="291.9" y="204.3">&lt;RevC</text>
</g>
</svg>
